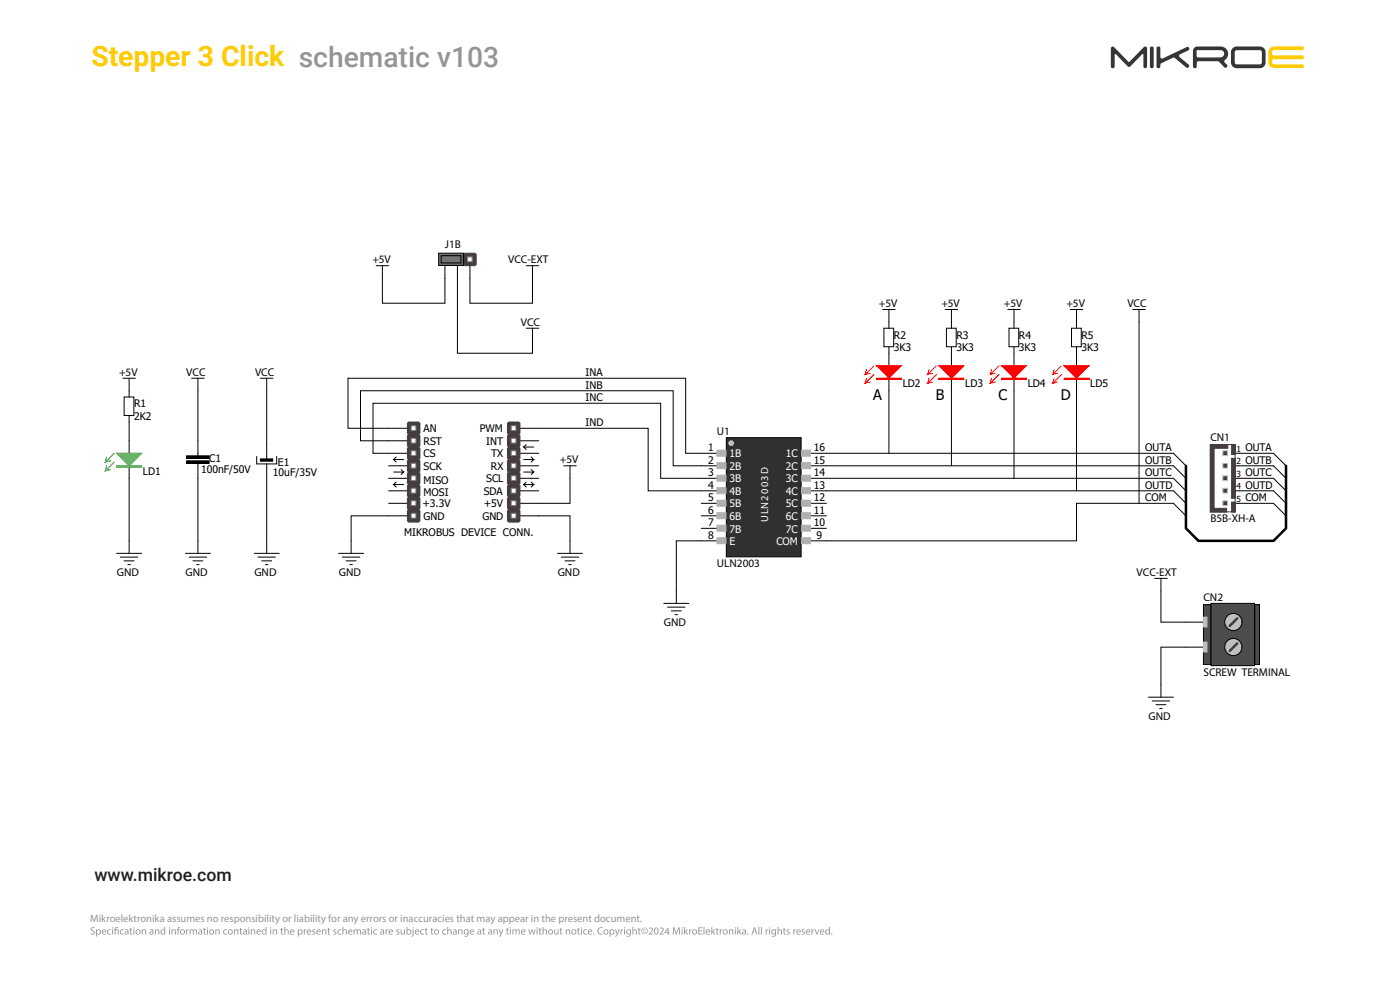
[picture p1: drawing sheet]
<svg xmlns="http://www.w3.org/2000/svg" width="420mm" height="297mm" viewBox="0 0 420 297" stroke-linecap="round" stroke-linejoin="round" font-family="sans-serif">
<!-- layer: Layer 1 -->
<path d="M381 14.4l1.3-.5h8.4a.54 .54 0 0 1 .5 .5 .54 .54 0 0 1-.5 .6h-8.6a.9 .9 0 0 0-.5 .8 .9 .9 0 0 0 .5 .8h8.6a.58 .58 0 0 1 .5 .6 .58 .58 0 0 1-.5 .6h-8.6a.8 .8 0 0 0-.5 .8 .8 .8 0 0 0 .7 .7h8.4a.55 .55 0 0 1 .5 .5 .55 .55 0 0 1-.5 .6h-8.4a1.74 1.74 0 0 1-1.8-1.8v-3.3z" fill-rule="evenodd" fill="#ffcb05"/>
<path d="M359 15.1l7.2-.1a1.09 1.09 0 0 1 1.1 1.1 1.09 1.09 0 0 1-1.1 1.1h-6.9l-.3-.5zM358.4 14.2l-.5 1.1v4.6a.58 .58 0 0 0 .6 .5 .58 .58 0 0 0 .5-.5l.1-1.2 .3-.3 6.3 .1a4 4 0 0 0 2.1 1.8l.4-.5-.4-.7a.72 .72 0 0 1-.5-.6 .72 .72 0 0 1 .5-.7 2.22 2.22 0 0 0 .5-2.5 2.22 2.22 0 0 0-2.1-1.4h-6.9zM347.1 14.1l-.1 5.8a.58 .58 0 0 0 .5 .5 .58 .58 0 0 0 .6-.5v-.7l.3-.2 3.7-1.7 3.8 2.9a.57 .57 0 0 0 .7-.1 .57 .57 0 0 0 0-.7l-2.7-2.3-.2-.4 .3-.4 2.5-1.2a.56 .56 0 0 0 .2-.7 .56 .56 0 0 0-.7-.3l-7.3 3.5-.6-.4v-3l-.5-.3zM345.1 14.1l-.1 5.8a.58 .58 0 0 0 .5 .5 .58 .58 0 0 0 .6-.5v-5.5l-.3-.4zM369.8 14.4l.9-.4 7.2-.1a1.74 1.74 0 0 1 1.8 1.8v3a1.74 1.74 0 0 1-1.8 1.7h-6.8a1.74 1.74 0 0 1-1.8-1.7v-3.4zM370.6 15.2l-.2 .5v3l.3 .5 7.2 .1 .6-.3 .1-3.3-.4-.6-7.1-.1zM333.4 14.1l-.1 .4v5.4a.58 .58 0 0 0 .5 .5 .58 .58 0 0 0 .6-.5v-3.5l.3-.2 3.6 3.7 .4 .2 4.2-3.9 .1 3.7a.55 .55 0 0 0 .6 .5 .55 .55 0 0 0 .5-.5v-5.4l-.3-.5-.6 .1-4.5 4.5-4.5-4.5-.4-.2z" fill-rule="evenodd" fill="#343537"/>
<path d="M249.3 279.9a.2 .2 0 0 1 .4 0 .2 .2 0 0 1-.4 0zM248 278.8l-.1 .2a.55 .55 0 0 0 0 .6 .55 .55 0 0 0 .6 .2l.2-.3a.52 .52 0 0 0-.1-.6 .52 .52 0 0 0-.6-.1zM247.7 278.7l.5-.2 .5 .2v-.9h.3v2.3h-.3v-.3a.74 .74 0 0 1-1.1 0 .74 .74 0 0 1 .1-1.1zM246.4 278.8l-.2 .4h.8l-.1-.4zM246.1 278.7a.67 .67 0 0 1 .9-.1 .67 .67 0 0 1 .3 .8h-1.1a.59 .59 0 0 0 1 .4v.2a.84 .84 0 0 1-1.1-.2 .84 .84 0 0 1 0-1.1zM244.4 278.5h.3l.4 1.3 .4-1.3h.3l-.6 1.6h-.2zM243.4 278.5h.3v.3l.5-.3v.3l-.5 .3v1h-.3zM242.2 278.8l-.2 .4h.8l-.1-.4zM241.9 278.7a.67 .67 0 0 1 .9-.1 .67 .67 0 0 1 .3 .8h-1.1a.59 .59 0 0 0 1 .4v.2a.84 .84 0 0 1-1.1-.2 .84 .84 0 0 1 0-1.1zM240.6 278.7l.5-.2 .3 .1-.6 .3a.69 .69 0 0 1 .4 1.1h-.7l.1-.2 .3 .1 .3-.2-.6-.6zM239.4 278.8l-.2 .4h.8l-.2-.4zM239.1 278.7a.67 .67 0 0 1 .8-.1 .67 .67 0 0 1 .3 .8h-1a.59 .59 0 0 0 .9 .4l.1 .2a.84 .84 0 0 1-1.1-.2 .84 .84 0 0 1 0-1.1zM238 278.5h.2l.1 .3 .5-.3v.3l-.5 .3v1h-.3zM236.1 278.7l.4-.2 .4 .1-.6 .3a.69 .69 0 0 1 .4 1.1h-.7v-.2l.4 .1 .3-.2-.6-.6zM235.1 278.2l.3-.1v.4h.4v.2h-.4v1l.3 .4h-.4l-.2-.3v-1.1h-.3zM233.3 277.8h.3v1a.55 .55 0 0 1 .9 0l.1 1.3h-.3v-1.1l-.4-.3-.3 .3v1.1h-.3zM231.9 278.8l-.2 .2a.57 .57 0 0 0 .4 .9l.4-.4a.51 .51 0 0 0 0-.6 .51 .51 0 0 0-.6-.1zM231.6 278.7l.5-.2 .5 .3v-.3h.2v1.3a.81 .81 0 0 1-.4 .9 .81 .81 0 0 1-.9-.1l.1-.2a.57 .57 0 0 0 .7 .1 .57 .57 0 0 0 .2-.7 .72 .72 0 0 1-1.1 0 .72 .72 0 0 1 .2-1.1zM230.8 278.5h.2v1.6h-.2zM230.8 278h.2v.2h-.2zM229.7 278.5h.2l.1 .3 .5-.3v.3l-.5 .3v1h-.3zM228.3 277.8h.3v2.3h-.3zM227.5 277.8h.3v2.3h-.3zM226.3 278.2l-.3 1h.7zM226.2 277.9h.3l.7 2.2h-.3l-.2-.7h-.7l-.3 .7h-.3zM224.2 279.9a.2 .2 0 0 1 .4 0 .2 .2 0 0 1-.4 0zM223 279.4l-.1 .2a.33 .33 0 0 0 .4 .3 .33 .33 0 0 0 .2-.3v-.3zM222.7 278.6l.5-.1 .5 .2 .1 1.4-.2-.2a.49 .49 0 0 1-.8 .1 .49 .49 0 0 1 .1-.8l.6-.1v-.2l-.3-.2-.4 .1zM221.2 277.8h.3v1.4l.6-.7h.3l-.6 .7 .7 .9h-.4l-.5-.8-.1 .8h-.3zM220.4 278.5h.3v1.6h-.3zM220.5 278h.2v.2h-.2zM218.7 278.5h.2v.3a.57 .57 0 0 1 .7-.3 .57 .57 0 0 1 .4 .7v.9h-.3v-1.1l-.5-.2-.2 .3v1h-.3zM217.1 279.3a.55 .55 0 0 0 1.1 0 .55 .55 0 0 0-1.1 0zM216.8 279.3a.78 .78 0 0 1 1.5 0 .78 .78 0 0 1-1.5 0zM215.9 278.5h.3v.3l.5-.3v.3l-.5 .3v1h-.3zM215 278.2l.2-.1v.4h.4v.2h-.4v1l.4 .4h-.4l-.2-.3v-1.1h-.3zM213.4 277.8h.3v1.4l.6-.7h.3l-.6 .7 .7 .9h-.4l-.5-.8-.1 .8h-.3zM212.2 278.8l-.2 .4h.8l-.2-.4zM211.9 278.7a.67 .67 0 0 1 .8-.1 .67 .67 0 0 1 .3 .8h-1a.59 .59 0 0 0 .9 .4l.1 .2a.84 .84 0 0 1-1.1-.2 .84 .84 0 0 1 0-1.1zM211.1 277.8h.2v2.3h-.2zM209.5 277.9h1.2v.3h-.9v.6h.8v.3h-.8v.7h.9v.3h-1.2zM207.9 279.3a.55 .55 0 0 0 1.1 0 .55 .55 0 0 0-1.1 0zM207.6 279.3a.78 .78 0 0 1 1.5 0 .78 .78 0 0 1-1.5 0zM206.7 278.5h.3v.3l.5-.3v.3l-.5 .3v1h-.3zM205.2 277.8h.3v1.4l.6-.7h.3l-.6 .7 .7 .9h-.3l-.6-.8-.1 .8h-.3zM204.5 278.5h.2v1.6h-.2zM204.5 278h.2v.2h-.2zM202 277.9h.3l.6 1.8 .6-1.8h.4l.1 2.2h-.3v-1.9l-.7 1.9h-.2l-.6-1.9-.1 1.9h-.3zM197.9 278.2a.74 .74 0 0 1 1.2 .1 .74 .74 0 0 1-.4 1.1l-.5 .4h1v.3h-1.3l.8-1a.49 .49 0 0 0 0-.8 .49 .49 0 0 0-.7 .1zM196.7 278.2a.9 .9 0 0 0-.3 .9 .9 .9 0 0 0 .7 .7 .92 .92 0 0 0-.4-1.6zM196.4 278.2a.63 .63 0 0 1 .7-.2 .63 .63 0 0 1 .4 .6 .93 .93 0 0 1 .1 1 .93 .93 0 0 1-1 .4l-.4-1zM194.6 278.2a.74 .74 0 0 1 1.2 .1 .74 .74 0 0 1-.4 1.1l-.4 .4h.9v.3h-1.3l.8-1a.49 .49 0 0 0 .1-.8 .49 .49 0 0 0-.8 .1zM193 278.6l.5-.2 .3 .2a.47 .47 0 0 0-.7 .1 .47 .47 0 0 0 0 .6 .47 .47 0 0 0 .7 .1 .55 .55 0 0 1-.8 0 .55 .55 0 0 1 0-.8zM192.6 279a.83 .83 0 0 0 1.6 0 .83 .83 0 0 0-1.6 0zM192.4 279a.97 .97 0 0 1 1.9 0 .97 .97 0 0 1-1.9 0zM191.5 278.2l.3-.1v.4h.4v.2h-.4v1l.4 .4h-.4l-.2-.3-.1-1.1h-.2zM189.7 277.8h.3v1a.55 .55 0 0 1 1 0v1.3h-.2l-.1-1.1-.3-.3-.4 .3v1.1h-.3zM188.3 278.8l-.1 .2a.57 .57 0 0 0 .4 .9l.4-.4a.51 .51 0 0 0-.1-.6 .51 .51 0 0 0-.6-.1zM188.1 278.7l.4-.2 .5 .3v-.3h.3v1.3a.81 .81 0 0 1-.4 .9 .81 .81 0 0 1-.9-.1v-.2a.57 .57 0 0 0 .7 .1 .57 .57 0 0 0 .3-.7 .72 .72 0 0 1-1.1 0 .72 .72 0 0 1 .2-1.1zM187.2 278.5h.3v1.6h-.3zM187.2 278h.3v.2h-.3zM186.2 278.5h.2v.3l.5-.3v.3l-.4 .3-.1 1h-.2zM184.5 278.5h.3l.4 1.3 .4-1.3h.3l-.7 1.7-.6 .6v-.3l.5-.5zM183.3 278.9l-.1 .2a.48 .48 0 0 0 .2 .7 .48 .48 0 0 0 .6-.2 .55 .55 0 0 0 0-.6 .55 .55 0 0 0-.6-.2zM182.9 278.5h.2v.3a.72 .72 0 0 1 1 0 .72 .72 0 0 1 .1 1 .72 .72 0 0 1-1 .1v.8h-.3zM181.3 279.3a.55 .55 0 0 0 1.1 0 .55 .55 0 0 0-1.1 0zM181 279.3a.78 .78 0 0 1 1.5 0 .78 .78 0 0 1-1.5 0zM179.7 278.1l.9-.2 .2 .1v.2a.88 .88 0 0 0-1.3 .8 .88 .88 0 0 0 1.3 .8v.2a1.12 1.12 0 0 1-1.5-.4 1.12 1.12 0 0 1 .4-1.5zM177.9 279.9a.2 .2 0 0 1 .4 0 .2 .2 0 0 1-.4 0zM176.8 278.8l-.2 .4h.8l-.1-.4zM176.5 278.7a.67 .67 0 0 1 .9-.1 .67 .67 0 0 1 .3 .8h-1.1a.59 .59 0 0 0 1 .4v.2a.84 .84 0 0 1-1.1-.2 .84 .84 0 0 1 0-1.1zM175.2 278.7l.6-.2 .3 .1v.2a.58 .58 0 0 0-.9 .5 .58 .58 0 0 0 .9 .5v.2a.81 .81 0 0 1-1-.2 .81 .81 0 0 1 .1-1.1zM174.3 278.5h.3v1.6h-.3zM174.3 278h.3v.2h-.3zM173.3 278.2l.3-.1v.4h.4v.2h-.4v1l.4 .4h-.4l-.3-.3v-1.1h-.2zM171.7 279.3a.55 .55 0 0 0 1.1 0 .55 .55 0 0 0-1.1 0zM171.3 279.3a.8 .8 0 0 1 1.6 0 .8 .8 0 0 1-1.6 0zM169.7 278.5h.3v.3a.57 .57 0 0 1 .7-.3 .57 .57 0 0 1 .4 .7v.9h-.3l-.1-1.1-.4-.2-.3 .3v1h-.3zM168.1 278.2l.3-.1v.4h.4v.2h-.4v1l.3 .4h-.4l-.2-.3v-1.1h-.3zM166.3 278.5h.2l.1 1.1 .3 .3 .4-.3v-1.1h.3v1.6h-.3v-.3l-.5 .3-.4-.1zM164.7 279.3a.55 .55 0 0 0 1.1 0 .55 .55 0 0 0-1.1 0zM164.4 279.3a.78 .78 0 0 1 1.5 0 .78 .78 0 0 1-1.5 0zM162.8 277.8h.2v1a.55 .55 0 0 1 1 0l.1 1.3h-.3v-1.1l-.4-.3-.3 .3-.1 1.1h-.2zM161.8 278.2l.3-.1v.4h.4v.2h-.4v1l.3 .4h-.4l-.2-.3v-1.1h-.3zM161 278.5h.3v1.6h-.3zM161 278h.2v.2h-.2zM158.5 278.5h.3l.3 1.3 .4-1.3h.2l.4 1.3 .3-1.3h.3l-.5 1.6h-.3l-.3-1.3-.4 1.3h-.3zM156.7 278.8l-.2 .4h.9l-.2-.4zM156.5 278.7a.67 .67 0 0 1 .8-.1 .67 .67 0 0 1 .3 .8h-1.1a.59 .59 0 0 0 1 .4v.2a.84 .84 0 0 1-1.1-.2 .84 .84 0 0 1 .1-1.1zM153.7 278.5h.3v.3a.52 .52 0 0 1 .4-.3 .52 .52 0 0 1 .5 .3l.3-.3 .5 .1 .2 1.5h-.3v-1.2l-.3-.2-.3 .3v1.1h-.3v-1.2l-.3-.2-.4 .3v1.1h-.3zM153 278.5h.3v1.6h-.3zM153 278h.2v.2h-.2zM152 278.2l.3-.1v.4h.4v.2h-.4v1l.4 .4h-.5l-.2-.3v-1.1h-.2zM149.6 278.5h.3l.4 1.3 .4-1.3h.3l-.7 1.7-.6 .6-.1-.3 .5-.5zM148 278.5h.3v.3a.57 .57 0 0 1 .7-.3 .57 .57 0 0 1 .4 .7v.9h-.3l-.1-1.1-.5-.2-.2 .3v1h-.3zM146.8 279.4l-.1 .2a.33 .33 0 0 0 .3 .3 .33 .33 0 0 0 .3-.3v-.3zM146.5 278.6l.5-.1 .5 .2 .1 1.4-.3-.2a.49 .49 0 0 1-.7 .1 .49 .49 0 0 1 0-.8l.7-.1v-.2l-.3-.2-.4 .1zM144.9 278.2l.2-.1v.4h.4v.2h-.4v1l.4 .4h-.4l-.2-.3v-1.1h-.3zM143.5 279.4l-.1 .2a.33 .33 0 0 0 .4 .3 .33 .33 0 0 0 .3-.3v-.3zM143.3 278.6l.5-.1 .4 .2 .2 1.4-.3-.2a.49 .49 0 0 1-.7 .1 .49 .49 0 0 1 0-.8l.7-.1v-.2l-.4-.2-.4 .1zM141.4 278.8l-.2 .4h.8l-.2-.4zM141.1 278.7a.67 .67 0 0 1 .8-.1 .67 .67 0 0 1 .3 .8h-1a.59 .59 0 0 0 .9 .4l.1 .2a.84 .84 0 0 1-1.1-.2 .84 .84 0 0 1 0-1.1zM139.6 278.8l-.1 .2a.57 .57 0 0 0 .4 .9l.4-.4a.51 .51 0 0 0-.1-.6 .51 .51 0 0 0-.6-.1zM139.3 278.7l.5-.2 .5 .3v-.3h.3l-.1 1.3a.81 .81 0 0 1-.3 .9 .81 .81 0 0 1-.9-.1v-.2a.57 .57 0 0 0 .7 .1 .57 .57 0 0 0 .3-.7 .72 .72 0 0 1-1.1 0 .72 .72 0 0 1 .1-1.1zM137.5 278.5h.2v.3a.57 .57 0 0 1 .7-.3 .57 .57 0 0 1 .4 .7v.9h-.3v-1.1l-.5-.2-.2 .3v1h-.3zM136.2 279.4l-.1 .2a.33 .33 0 0 0 .4 .3 .33 .33 0 0 0 .3-.3v-.3zM135.9 278.6l.5-.1 .5 .2 .1 1.4-.2-.2a.49 .49 0 0 1-.8 .1 .49 .49 0 0 1 .1-.8l.6-.1v-.2l-.3-.2-.4 .1zM134.2 277.8h.3v1a.55 .55 0 0 1 .9 0l.1 1.3h-.3v-1.1l-.3-.3-.4 .3v1.1h-.3zM132.9 278.7l.6-.2 .4 .1-.1 .2a.58 .58 0 0 0-.9 .5 .58 .58 0 0 0 .9 .5l.1 .2a.81 .81 0 0 1-1.1-.2 .81 .81 0 0 1 .1-1.1zM130.5 279.3a.55 .55 0 0 0 1.1 0 .55 .55 0 0 0-1.1 0zM130.2 279.3a.78 .78 0 0 1 1.5 0 .78 .78 0 0 1-1.5 0zM129.4 278.2l.2-.1v.4h.4v.2h-.4l.1 1 .3 .4h-.4l-.2-.3v-1.1h-.3zM127.6 278.2l.3-.1v.4h.4v.2h-.4v1l.4 .4h-.4l-.2-.3-.1-1.1h-.2zM126.2 278.7l.6-.2 .4 .1v.2a.58 .58 0 0 0-.9 .5 .58 .58 0 0 0 .9 .5v.2a.81 .81 0 0 1-1-.2 .81 .81 0 0 1 0-1.1zM124.9 278.8l-.2 .4h.8l-.1-.4zM124.6 278.7a.67 .67 0 0 1 .8-.1 .67 .67 0 0 1 .4 .8h-1.1a.59 .59 0 0 0 .9 .4l.1 .2a.84 .84 0 0 1-1.1-.2 .84 .84 0 0 1 0-1.1zM123.8 278h.3v.2h-.3zM123.8 278.5h.3v1.7l-.2 .4-.5 .1 .4-.6zM122.3 278.9l-.1 .2a.52 .52 0 0 0 .1 .6 .52 .52 0 0 0 .6 .1l.2-.2a.55 .55 0 0 0 0-.6 .55 .55 0 0 0-.6-.2zM122 277.8h.2v1a.71 .71 0 0 1 1 0 .71 .71 0 0 1 0 1 .71 .71 0 0 1-1 0v.3h-.3zM120.2 278.5h.3v1.1l.3 .3 .4-.3v-1.1h.3v1.6h-.2l-.1-.3-.5 .3-.3-.1zM118.9 278.7l.5-.2 .4 .1-.7 .3a.69 .69 0 0 1 .5 1.1h-.8l.1-.2 .4 .1 .3-.2-.7-.6zM117 278.8l-.2 .4h.9l-.2-.4zM116.8 278.7a.67 .67 0 0 1 .8-.1 .67 .67 0 0 1 .3 .8h-1.1a.59 .59 0 0 0 1 .4v.2a.84 .84 0 0 1-1.1-.2 .84 .84 0 0 1 .1-1.1zM115.7 278.5h.2v.3l.5-.3v.3l-.4 .3v1h-.3zM114.4 279.4l-.1 .2a.33 .33 0 0 0 .4 .3 .33 .33 0 0 0 .3-.3v-.3zM114.1 278.6l.5-.1 .5 .2 .1 1.4-.2-.2a.49 .49 0 0 1-.8 .1 .49 .49 0 0 1 .1-.8l.6-.1v-.2l-.3-.2-.4 .1zM112.2 278.7l.6-.2 .4 .1-.1 .2a.58 .58 0 0 0-.9 .5 .58 .58 0 0 0 .9 .5v.2a.81 .81 0 0 1-1-.2 .81 .81 0 0 1 .1-1.1zM111.3 278.5h.3v1.6h-.3zM111.3 278h.3v.2h-.3zM110.3 278.2l.3-.1v.4h.4v.2h-.4v1l.4 .4h-.4l-.3-.3v-1.1h-.2zM109 279.4l-.1 .2a.33 .33 0 0 0 .4 .3 .33 .33 0 0 0 .2-.3v-.3zM108.7 278.6l.5-.1 .5 .2 .1 1.4-.2-.2a.49 .49 0 0 1-.8 .1 .49 .49 0 0 1 .1-.8l.6-.1v-.2l-.3-.2-.4 .1zM106.1 278.5h.2v.3a.52 .52 0 0 1 .5-.3 .52 .52 0 0 1 .5 .3l.3-.3 .5 .1 .2 1.5h-.3v-1.2l-.3-.2-.4 .3v1.1h-.2l-.1-1.2-.3-.2-.3 .3v1.1h-.3zM104.9 278.8l-.2 .4h.8l-.2-.4zM104.6 278.7a.67 .67 0 0 1 .8-.1 .67 .67 0 0 1 .3 .8h-1a.59 .59 0 0 0 .9 .4l.1 .2a.84 .84 0 0 1-1.1-.2 .84 .84 0 0 1 0-1.1zM102.7 277.8h.3v1a.55 .55 0 0 1 1 0v1.3h-.2l-.1-1.1-.3-.3-.4 .3v1.1h-.3zM101.4 278.7l.6-.2 .4 .1v.2a.58 .58 0 0 0-.9 .5 .58 .58 0 0 0 .9 .5v.2a.81 .81 0 0 1-1-.2 .81 .81 0 0 1 0-1.1zM100.1 278.7l.4-.2 .4 .1-.6 .3a.69 .69 0 0 1 .4 1.1h-.8l.1-.2 .4 .1 .3-.2-.7-.6zM98.4 278.2l.3-.1v.4h.4v.2h-.4v1l.4 .4h-.5l-.2-.3v-1.1h-.2zM96.6 278.5h.2v.3a.57 .57 0 0 1 .7-.3 .57 .57 0 0 1 .4 .7v.9h-.3v-1.1l-.5-.2-.2 .3v1h-.3zM95.3 278.8l-.1 .4h.8l-.2-.4zM95.1 278.7a.67 .67 0 0 1 .8-.1 .67 .67 0 0 1 .3 .8h-1.1a.59 .59 0 0 0 1 .4v.2a.84 .84 0 0 1-1-.2 .84 .84 0 0 1 0-1.1zM93.7 278.7l.5-.2 .4 .1-.7 .3a.69 .69 0 0 1 .5 1.1h-.8l.1-.2 .4 .1 .3-.2-.7-.6zM92.5 278.8l-.2 .4h.8l-.1-.4zM92.2 278.7a.67 .67 0 0 1 .9-.1 .67 .67 0 0 1 .3 .8h-1.1a.59 .59 0 0 0 1 .4v.2a.84 .84 0 0 1-1.1-.2 .84 .84 0 0 1 0-1.1zM91.1 278.5h.3v.3l.5-.3v.3l-.5 .3v1h-.3zM89.7 278.9l-.1 .2a.48 .48 0 0 0 .2 .7 .48 .48 0 0 0 .7-.2 .55 .55 0 0 0-.1-.6 .55 .55 0 0 0-.5-.2zM89.3 278.5h.3v.3a.72 .72 0 0 1 1 0 .72 .72 0 0 1 0 1 .72 .72 0 0 1-1 .1v.8h-.3zM87.4 278.8l-.2 .4h.8l-.1-.4zM87.1 278.7a.67 .67 0 0 1 .9-.1 .67 .67 0 0 1 .3 .8h-1.1a.59 .59 0 0 0 1 .4v.2a.84 .84 0 0 1-1.1-.2 .84 .84 0 0 1 0-1.1zM85.3 277.8h.3v1a.55 .55 0 0 1 1 0v1.3h-.3v-1.1l-.3-.3-.4 .3v1.1h-.3zM84.3 278.2l.3-.1v.4h.4v.2h-.4v1l.4 .4h-.4l-.3-.3v-1.1h-.2zM81.8 278.5h.3v.3a.57 .57 0 0 1 .7-.3 .57 .57 0 0 1 .3 .7v.9h-.3v-1.1l-.5-.2-.2 .3v1h-.3zM81.1 278.5h.3v1.6h-.3zM81.1 278h.2v.2h-.2zM79 278.8l-.2 .2a.55 .55 0 0 0 0 .6 .55 .55 0 0 0 .6 .2l.3-.3a.52 .52 0 0 0-.1-.6 .52 .52 0 0 0-.6-.1zM78.7 278.7l.5-.2 .5 .2v-.9h.2l.1 2.3h-.3v-.3a.74 .74 0 0 1-1.1 0 .74 .74 0 0 1 .1-1.1zM77.4 278.8l-.2 .4h.8l-.1-.4zM77.1 278.7a.67 .67 0 0 1 .8-.1 .67 .67 0 0 1 .4 .8h-1.1a.59 .59 0 0 0 .9 .4l.1 .2a.84 .84 0 0 1-1.1-.2 .84 .84 0 0 1 0-1.1zM75.2 278.5h.3v.3a.57 .57 0 0 1 .7-.3 .57 .57 0 0 1 .4 .7v.9h-.3v-1.1l-.5-.2-.3 .3v1h-.2zM74.5 278.5h.3v1.6h-.3zM74.5 278h.3v.2h-.3zM73.2 279.4l-.1 .2a.33 .33 0 0 0 .4 .3 .33 .33 0 0 0 .3-.3v-.3zM73 278.6l.5-.1 .5 .2 .1 1.4-.3-.2a.49 .49 0 0 1-.7 .1 .49 .49 0 0 1 0-.8l.7-.1v-.2l-.4-.2-.4 .1zM72 278.2l.3-.1v.4h.4v.2h-.4v1l.4 .4h-.5l-.2-.3v-1.1h-.2zM70.2 278.5h.2v.3a.57 .57 0 0 1 .7-.3 .57 .57 0 0 1 .4 .7v.9h-.3v-1.1l-.5-.2-.2 .3v1h-.3zM68.6 279.3a.55 .55 0 0 0 1.1 0 .55 .55 0 0 0-1.1 0zM68.3 279.3a.78 .78 0 0 1 1.5 0 .78 .78 0 0 1-1.5 0zM67.2 278.7l.6-.2 .3 .1v.2a.58 .58 0 0 0-.9 .5 .58 .58 0 0 0 .9 .5v.2a.81 .81 0 0 1-1-.2 .81 .81 0 0 1 .1-1.1zM64.6 278.5h.2l.1 .3a.57 .57 0 0 1 .6-.3 .57 .57 0 0 1 .4 .7v.9h-.3v-1.1l-.5-.2-.2 .3v1h-.3zM63 279.3a.55 .55 0 0 0 1.1 0 .55 .55 0 0 0-1.1 0zM62.7 279.3a.8 .8 0 0 1 1.6 0 .8 .8 0 0 1-1.6 0zM62.1 278.5h.3v1.6h-.3zM62.1 278h.3v.2h-.3zM61.1 278.2l.3-.1v.4h.4v.2h-.4v1l.4 .4h-.4l-.2-.3-.1-1.1h-.2zM59.8 279.4l-.1 .2a.33 .33 0 0 0 .4 .3 .33 .33 0 0 0 .3-.3v-.3zM59.5 278.6l.5-.1 .5 .2 .2 1.4-.3-.2a.49 .49 0 0 1-.8 .1 .49 .49 0 0 1 .1-.8l.7-.1-.1-.2-.3-.2-.4 .1zM56.9 278.5h.2v.3a.52 .52 0 0 1 .5-.3 .52 .52 0 0 1 .5 .3l.3-.3 .5 .1 .2 1.5h-.3v-1.2l-.3-.2-.3 .3-.1 1.1h-.2l-.1-1.2-.3-.2-.3 .3v1.1h-.3zM55.8 278.5h.3v.3l.5-.3v.3l-.5 .3v1h-.2zM54.3 279.3a.55 .55 0 0 0 1.1 0 .55 .55 0 0 0-1.1 0zM53.9 279.3a.8 .8 0 0 1 1.6 0 .8 .8 0 0 1-1.6 0zM53.4 277.9l.6-.1-.4 .4-.1 .3h.4v.2h-.4v1.4h-.2v-1.4h-.3v-.2h.3zM51.4 278.5h.3v.3a.57 .57 0 0 1 .7-.3 .57 .57 0 0 1 .4 .7v.9h-.3v-1.1l-.5-.2-.3 .3v1h-.2zM50.7 278.5h.3v1.6h-.3zM50.7 278h.3v.2h-.3zM48.6 278.8l-.1 .2a.55 .55 0 0 0 0 .6 .55 .55 0 0 0 .6 .2l.2-.3a.52 .52 0 0 0-.1-.6 .52 .52 0 0 0-.6-.1zM48.3 278.7l.5-.2 .5 .2v-.9h.3v2.3h-.3v-.3a.74 .74 0 0 1-1.1 0 .74 .74 0 0 1 .1-1.1zM46.5 278.5h.2v.3a.57 .57 0 0 1 .7-.3 .57 .57 0 0 1 .4 .7v.9h-.3v-1.1l-.5-.2-.2 .3v1h-.3zM45.2 279.4l-.1 .2a.33 .33 0 0 0 .4 .3 .33 .33 0 0 0 .3-.3v-.3zM45 278.6l.5-.1 .4 .2 .2 1.4-.3-.2a.49 .49 0 0 1-.7 .1 .49 .49 0 0 1 0-.8l.7-.1-.1-.2-.3-.2-.4 .1zM42.5 278.5h.3v.3a.57 .57 0 0 1 .7-.3 .57 .57 0 0 1 .3 .7v.9h-.2l-.1-1.1-.5-.2-.2 .3v1h-.3zM41 279.3a.54 .54 0 0 0 1 0 .54 .54 0 0 0-1 0zM40.6 279.3a.8 .8 0 0 1 1.6 0 .8 .8 0 0 1-1.6 0zM40 278.5h.3v1.6h-.3zM40.1 278h.2v.2h-.2zM39.1 278.2l.2-.1v.4h.4v.2h-.4v1l.4 .4h-.4l-.2-.3v-1.1h-.3zM37.7 279.4l-.1 .2a.33 .33 0 0 0 .4 .3 .33 .33 0 0 0 .3-.3v-.3zM37.5 278.6l.5-.1 .4 .2 .2 1.4-.3-.2a.49 .49 0 0 1-.7 .1 .49 .49 0 0 1 0-.8l.7-.1v-.2l-.4-.2-.4 .1zM36.2 278.7l.6-.2 .4 .1-.1 .2a.58 .58 0 0 0-.9 .5 .58 .58 0 0 0 .9 .5v.2a.81 .81 0 0 1-1-.2 .81 .81 0 0 1 .1-1.1zM34.6 278l.9-.1-.1 .2h-.6l-.1 .4h.9v1.6h-.3v-1.4h-.6v1.4h-.3v-1.4h-.2v-.2h.2zM33.6 278.5h.3v1.6h-.3zM33.7 278h.2v.2h-.2zM32.3 278.7l.6-.2 .4 .1v.2a.58 .58 0 0 0-.9 .5 .58 .58 0 0 0 .9 .5v.2a.81 .81 0 0 1-1-.2 .81 .81 0 0 1 0-1.1zM31 278.8l-.2 .4h.8l-.1-.4zM30.7 278.7a.67 .67 0 0 1 .8-.1 .67 .67 0 0 1 .4 .8h-1.1a.59 .59 0 0 0 .9 .4l.1 .2a.84 .84 0 0 1-1.1-.2 .84 .84 0 0 1 0-1.1zM29.2 278.9l-.1 .2a.48 .48 0 0 0 .2 .7 .48 .48 0 0 0 .6-.2 .55 .55 0 0 0 0-.6 .55 .55 0 0 0-.5-.2zM28.8 278.5h.3v.3a.72 .72 0 0 1 1 0 .72 .72 0 0 1 0 1 .72 .72 0 0 1-1 .1v.8h-.3zM27.4 278.1l1-.1-.1 .2-.8 .1 .2 .4a.74 .74 0 0 1 .7 1.1 .74 .74 0 0 1-1.2 .2v-.3a.46 .46 0 0 0 .8 .1 .46 .46 0 0 0-.2-.7 .6 .6 0 0 1-.5-.4 .6 .6 0 0 1 .1-.6z" fill="#939598"/>
<g fill="none" stroke="#000" stroke-width=".3">
<path d="M116.6 128.4h5.6M116.6 132.1h5.6M116.6 135.9h5.6M116.6 139.6h5.6M156 128.4h5.6M156 132.1h5.6M156 135.9h5.6M156 139.6h5.6M116.6 143.3h5.6M116.6 147.1h5.6M116.6 150.8h5.6M116.6 154.6h5.6"/>
<path d="M156 143.3h5.6M156 147.1h5.6M156 150.8h5.6M156 154.6h5.6"/>
</g>
<path d="M122.2 126.9l.4-.4h3l.4 .4v3l-.4 .3h-3l-.4-.3z" fill-rule="evenodd" fill="#443c3e"/>
<path d="M122.2 126.9l.4-.4h3l.4 .4v3l-.4 .3h-3l-.4-.3z" fill="none" stroke="#443c3e" stroke-width=".3"/>
<path d="M122.2 130.6l.4-.4h3l.4 .4v3l-.4 .4h-3l-.4-.4z" fill-rule="evenodd" fill="#443c3e"/>
<path d="M122.2 130.6l.4-.4h3l.4 .4v3l-.4 .4h-3l-.4-.4z" fill="none" stroke="#443c3e" stroke-width=".3"/>
<g fill="#fff" stroke="#808080" stroke-width=".3">
<path d="M123.3 127.6h1.5v1.4h-1.5z"/>
<path d="M123.3 131.4h1.5v1.4h-1.5z"/>
</g>
<path d="M122.2 134.4l.4-.4h3l.4 .4v3l-.4 .3h-3l-.4-.3z" fill-rule="evenodd" fill="#443c3e"/>
<path d="M122.2 134.4l.4-.4h3l.4 .4v3l-.4 .3h-3l-.4-.3z" fill="none" stroke="#443c3e" stroke-width=".3"/>
<path d="M122.2 138.1l.4-.4h3l.4 .4v3l-.4 .4h-3l-.4-.4z" fill-rule="evenodd" fill="#443c3e"/>
<path d="M122.2 138.1l.4-.4h3l.4 .4v3l-.4 .4h-3l-.4-.4z" fill="none" stroke="#443c3e" stroke-width=".3"/>
<g fill="#fff" stroke="#808080" stroke-width=".3">
<path d="M123.3 135.1h1.5v1.4h-1.5z"/>
<path d="M123.3 138.9h1.5v1.4h-1.5z"/>
</g>
<path d="M122.2 141.8l.4-.3h3l.4 .3v3l-.4 .4h-3l-.4-.4z" fill-rule="evenodd" fill="#443c3e"/>
<path d="M122.2 141.8l.4-.3h3l.4 .3v3l-.4 .4h-3l-.4-.4z" fill="none" stroke="#443c3e" stroke-width=".3"/>
<path d="M122.2 145.6l.4-.4h3l.4 .4v3l-.4 .4h-3l-.4-.4z" fill-rule="evenodd" fill="#443c3e"/>
<path d="M122.2 145.6l.4-.4h3l.4 .4v3l-.4 .4h-3l-.4-.4z" fill="none" stroke="#443c3e" stroke-width=".3"/>
<g fill="#fff" stroke="#808080" stroke-width=".3">
<path d="M123.3 142.6h1.5v1.4h-1.5z"/>
<path d="M123.3 146.3h1.5v1.5h-1.5z"/>
</g>
<path d="M122.2 149.3l.4-.3h3l.4 .3v3l-.4 .4h-3l-.4-.4z" fill-rule="evenodd" fill="#443c3e"/>
<path d="M122.2 149.3l.4-.3h3l.4 .3v3l-.4 .4h-3l-.4-.4z" fill="none" stroke="#443c3e" stroke-width=".3"/>
<path d="M122.2 153.1l.4-.4h3l.4 .4v3l-.4 .4h-3l-.4-.4z" fill-rule="evenodd" fill="#443c3e"/>
<path d="M122.2 153.1l.4-.4h3l.4 .4v3l-.4 .4h-3l-.4-.4z" fill="none" stroke="#443c3e" stroke-width=".3"/>
<g fill="#fff" stroke="#808080" stroke-width=".3">
<path d="M123.3 150.1h1.5v1.4h-1.5z"/>
<path d="M123.3 153.8h1.5v1.5h-1.5z"/>
</g>
<path d="M152.2 126.9l.4-.4h3l.4 .4v3l-.4 .3h-3l-.4-.3z" fill-rule="evenodd" fill="#443c3e"/>
<path d="M152.2 126.9l.4-.4h3l.4 .4v3l-.4 .3h-3l-.4-.3z" fill="none" stroke="#443c3e" stroke-width=".3"/>
<path d="M152.6 130.2h3l.4 .4v3l-.4 .4h-3l-.4-.4v-3z" fill-rule="evenodd" fill="#443c3e"/>
<path d="M152.2 130.6l.4-.4h3l.4 .4v3l-.4 .4h-3l-.4-.4z" fill="none" stroke="#443c3e" stroke-width=".3"/>
<g fill="#fff" stroke="#808080" stroke-width=".3">
<path d="M153.4 127.6h1.4v1.4h-1.4z"/>
<path d="M153.4 131.4h1.4v1.4h-1.4z"/>
</g>
<path d="M152.6 134h3l.4 .4v3l-.4 .3h-3l-.4-.3v-3z" fill-rule="evenodd" fill="#443c3e"/>
<path d="M152.2 134.4l.4-.4h3l.4 .4v3l-.4 .3h-3l-.4-.3z" fill="none" stroke="#443c3e" stroke-width=".3"/>
<path d="M152.2 138.1l.4-.4h3l.4 .4v3l-.4 .4h-3l-.4-.4z" fill-rule="evenodd" fill="#443c3e"/>
<path d="M152.2 138.1l.4-.4h3l.4 .4v3l-.4 .4h-3l-.4-.4z" fill="none" stroke="#443c3e" stroke-width=".3"/>
<g fill="#fff" stroke="#808080" stroke-width=".3">
<path d="M153.4 135.1h1.4v1.4h-1.4z"/>
<path d="M153.4 138.9h1.4v1.4h-1.4z"/>
</g>
<path d="M152.6 141.5h3l.4 .3v3l-.4 .4h-3l-.4-.4v-3z" fill-rule="evenodd" fill="#443c3e"/>
<path d="M152.2 141.8l.4-.3h3l.4 .3v3l-.4 .4h-3l-.4-.4z" fill="none" stroke="#443c3e" stroke-width=".3"/>
<path d="M152.2 145.6l.4-.4h3l.4 .4v3l-.4 .4h-3l-.4-.4z" fill-rule="evenodd" fill="#443c3e"/>
<path d="M152.2 145.6l.4-.4h3l.4 .4v3l-.4 .4h-3l-.4-.4z" fill="none" stroke="#443c3e" stroke-width=".3"/>
<g fill="#fff" stroke="#808080" stroke-width=".3">
<path d="M153.4 142.6h1.4v1.4h-1.4z"/>
<path d="M153.4 146.3h1.4v1.5h-1.4z"/>
</g>
<path d="M152.6 149h3l.4 .3v3l-.4 .4h-3l-.4-.4v-3z" fill-rule="evenodd" fill="#443c3e"/>
<path d="M152.6 149h3l.4 .3v3l-.4 .4h-3l-.4-.4v-3z" fill="none" stroke="#443c3e" stroke-width=".3"/>
<path d="M152.2 153.1l.4-.4h3l.4 .4v3l-.4 .4h-3l-.4-.4z" fill-rule="evenodd" fill="#443c3e"/>
<path d="M152.2 153.1l.4-.4h3l.4 .4v3l-.4 .4h-3l-.4-.4z" fill="none" stroke="#443c3e" stroke-width=".3"/>
<g fill="#fff" stroke="#808080" stroke-width=".3">
<path d="M153.4 150.1h1.4v1.4h-1.4z"/>
<path d="M153.4 153.8h1.4v1.5h-1.4z"/>
</g>
<g fill="none" stroke="#000" stroke-width=".3">
<path d="M37.2 119h3v5.5h-3zM38.7 117.1v1.9M38.7 124.6v1.9M38.7 132.1v3.8M38.7 139.6v3.7M118.8 137l-.7 .7M121.1 137.7h-3l.7 .8M157.1 137.7h3l-.7 .8M157.9 133.2l-.8 .8M159.4 137l.7 .7M160.1 134h-3l.8 .7M118.1 141.5h3l-.8 .7"/>
<path d="M118.8 144.5l-.7 .7M120.3 140.7l.8 .8M121.1 145.2h-3l.7 .8M157.1 141.5h3l-.7 .7M157.1 145.2h3l-.7 .8M157.1 145.2l.8 .8M157.9 144.5l-.8 .7M159.4 140.7l.7 .8M159.4 144.5l.7 .7"/>
</g>
<path d="M35 139.8h7.5" fill="none" stroke="#00bf00" stroke-width=".37"/>
<path d="M35 139.6h7.5v.4h-7.5z" fill="none" stroke="#00bf00" stroke-width=".3"/>
<path d="M35 135.9h7.5l-3.8 3.7z" fill="#00bf00"/>
<path d="M32 139.6l-.4 1.5M32 137l-.4 1.5M34.2 138.5l-2.6 2.6 1.5-.4M34.2 135.9l-2.6 2.6 1.5-.4M35 135.9h7.5l-3.8 3.7z" fill="none" stroke="#00bf00" stroke-width=".3"/>
<g fill="none" stroke="#000" stroke-width=".3">
<path d="M38.7 126.5v5.6M369.9 139.6h1.8M369.9 135.9h1.8M116.6 154.6h-11.3v11.2M161.6 154.6h9.4v7.5M369.9 143.3h1.8M369.9 150.8h1.8M369.9 147.1h1.8M35 165.8h7.5M36.1 167h5.3M37.2 168.1h3M38.4 169.2h.7"/>
<path d="M38.7 162.1v3.7M101.6 165.8h7.5M102.7 167h5.3M103.8 168.1h3M105 169.2h.7"/>
</g>
<g fill="#443c3e" stroke="#c0c0c0" stroke-width=".3">
<path d="M366.9 150.1h1.4v1.4h-1.4z"/>
<path d="M366.9 146.3h1.4v1.5h-1.4z"/>
<path d="M366.9 142.6h1.4v1.4h-1.4z"/>
<path d="M366.9 138.9h1.4v1.4h-1.4z"/>
<path d="M366.9 135.1h1.4v1.4h-1.4z"/>
</g>
<path d="M363.1 133.2h7.4v20.2h-7.4z" fill="none" stroke="#443c3e" stroke-width=".3"/>
<path d="M363.1 133.2h5.3v1.2h-4.2v17.9h3.8v1.2h-4.9z" fill-rule="evenodd" fill="#443c3e"/>
<path d="M363.1 133.2h5.3v1.2h-4.2v17.9h3.8v1.2h-4.9z" fill="none" stroke="#443c3e" stroke-width=".3"/>
<g fill="#443c3e" stroke="#443c3e" stroke-width=".3">
<path d="M369.5 150.5h1.1v3h-1.1z" fill-rule="evenodd"/>
<path d="M369.5 133.2h1.1v3h-1.1z" fill-rule="evenodd"/>
<path d="M369.5 137.4h1.1v11.9h-1.1z" fill-rule="evenodd"/>
</g>
<g fill="none" stroke="#000" stroke-width=".3">
<path d="M210.4 135.9h7.5M210.4 139.6h7.5M240.4 135.9h7.5M240.4 139.6h7.5M210.4 143.3h7.5M210.4 147.1h7.5M210.4 150.8h7.5M210.4 154.6h7.5M210.4 158.3h7.5M240.4 143.3h7.5M240.4 147.1h7.5M240.4 150.8h7.5"/>
<path d="M240.4 154.6h7.5M240.4 158.3h7.5M210.4 162.1h7.5M240.4 162.1h7.5"/>
</g>
<path d="M217.9 131.2h22.4v35.7h-22.4z" fill="#303030" stroke="#000" stroke-width=".3"/>
<g fill="#b0b0b0" stroke="#b0b0b0" stroke-width=".3">
<path d="M215.1 134.9h2.7v1.8h-2.7z"/>
<path d="M215.1 138.7h2.7v1.8h-2.7z"/>
<path d="M215.1 142.4h2.7v1.8h-2.7z"/>
<path d="M215.1 146.2h2.7v1.8h-2.7z"/>
<path d="M240.4 146.2h2.7v1.8h-2.7z"/>
<path d="M240.4 142.4h2.7v1.8h-2.7z"/>
<path d="M240.4 138.7h2.7v1.8h-2.7z"/>
<path d="M240.4 134.9h2.7v1.8h-2.7z"/>
<path d="M215.1 149.9h2.7v1.8h-2.7z"/>
<path d="M215.1 153.7h2.7v1.8h-2.7z"/>
<path d="M215.1 157.4h2.7v1.8h-2.7z"/>
<path d="M215.1 161.2h2.7v1.8h-2.7z"/>
<path d="M240.4 161.2h2.7v1.8h-2.7z"/>
<path d="M240.4 157.4h2.7v1.8h-2.7z"/>
<path d="M240.4 153.7h2.7v1.8h-2.7z"/>
<path d="M240.4 149.9h2.7v1.8h-2.7z"/>
</g>
<circle cx="219.4" cy="132.8" r=".71" fill="#c0c0c0" stroke="#c0c0c0" stroke-width=".3"/>
<path d="M266.7 105.9v3.7M266.7 113.4v3.7" fill="none" stroke="#000" stroke-width=".3"/>
<path d="M262.9 113.5h7.5" fill="none" stroke="#f00" stroke-width=".37"/>
<path d="M262.9 113.4h7.5v.3h-7.5z" fill="none" stroke="#f00" stroke-width=".3"/>
<path d="M262.9 109.6h7.5l-3.7 3.8z" fill="#f00"/>
<path d="M259.9 113.4l-.4 1.5M259.9 110.7l-.4 1.5M262.2 112.2l-2.7 2.7 1.5-.4M262.2 109.6l-2.7 2.6 1.5-.3M262.9 109.6h7.5l-3.7 3.8z" fill="none" stroke="#f00" stroke-width=".3"/>
<g fill="none" stroke="#000" stroke-width=".3">
<path d="M133.5 77.8v5.6M137.2 77v6.4M141 77.8v5.6M264.8 92.7h3.8M265.2 98.4h2.9v5.5h-2.9zM266.7 92.7v5.7M283.6 92.7h3.7M283.9 98.4h3v5.5h-3zM285.4 92.7v5.7M302.3 92.7h3.8M302.7 98.4h2.9v5.5h-2.9zM304.2 92.7v5.7"/>
<path d="M321.1 92.7h3.7M321.5 98.4h2.9v5.5h-2.9zM323 92.7v5.7M266.7 104v1.9M266.7 117.1v18.8M285.4 104v1.9M285.4 117.1v22.5M304.2 104v1.9M304.2 117.1v26.2M323 104v1.9M323 117.1v30M169.1 139.6h3.8"/>
<path d="M171 139.6v3.7M247.9 135.9h104.1M247.9 139.6h104.1M247.9 143.3h104.1M247.9 147.1h104.1M352 150.8h-29v11.3h-75.1M210.4 162.1h-7.5v15"/>
</g>
<path d="M139.1 76.3l.4-.4h3l.4 .4v3l-.4 .3h-3l-.4-.3z" fill-rule="evenodd" fill="#443c3e"/>
<path d="M139.1 76.3l.4-.4h3l.4 .4v3l-.4 .3h-3l-.4-.3z" fill="none" stroke="#443c3e" stroke-width=".3"/>
<path d="M140.2 77h1.5v1.4h-1.5z" fill="#fff" stroke="#808080" stroke-width=".3"/>
<g fill="#737373" stroke="#000" stroke-width=".3">
<path d="M131.6 75.9h7.4v3.7h-7.4z"/>
<path d="M132.4 76.6h5.9v2.2h-5.9z"/>
</g>
<path d="M112.8 79.6h3.8M114.7 79.6v11.3h18.8v-7.5M157.9 79.6h3.7M159.7 79.6v11.3h-18.7v-7.5M137.2 83.4v22.5h22.5v-7.5M157.9 98.4h3.7M171 143.3v7.5h-9.4M355.8 186.5h7.5M355.8 194h7.5" fill="none" stroke="#000" stroke-width=".3"/>
<g fill="#4d4d4d" stroke="#000" stroke-width=".3">
<path d="M376.4 181.2h1.4v17.9h-1.4z"/>
<path d="M361 181.2h2.2v17.9h-2.2z"/>
<path d="M363.3 180.8h13v18.7h-13z"/>
</g>
<g fill="#c0c0c0" stroke="#000" stroke-width=".3">
<circle cx="370" cy="186.4" r="2.59"/>
<circle cx="370" cy="193.9" r="2.59"/>
</g>
<path d="M371.2 192.8l-2.3 2.3M371.2 185.3l-2.3 2.3" fill="none" stroke="#443c3e" stroke-width=".76"/>
<g fill="#c0c0c0" stroke="#c0c0c0" stroke-width=".3">
<path d="M361 185h1.1v2.9h-1.1z"/>
<path d="M361 192.5h1.1v2.9h-1.1z"/>
</g>
<g fill="none" stroke="#000" stroke-width=".3">
<path d="M339.8 92.7h3.8M341.7 92.7v58.1M36.9 113.4h3.7M38.7 113.4v3.7M57.5 113.4h3.7M59.4 113.4v23.2M78.1 113.4h3.8M80 113.4v24.5M285.4 105.9v3.7M285.4 113.4v3.7M56 136.6h6.8v.8h-6.8zM56 138.1h6.8v.8h-6.8z"/>
<path d="M59.4 138.9v26.9M77 136.8v2.2h6v-2.2M80 139v26.8M116.6 128.4h-12.2v-15h101.3v22.5h4.7M116.6 132.1h-8.4v-15h93.8v22.5h8.4M116.6 135.9h-4.7v-15h86.3v22.4h12.2M161.6 128.4h32.8v18.7h16M352 135.9l3.8 3.7M352 139.6l3.8 3.7M371.7 135.9h10.3l3.8 3.7M371.7 139.6h10.3l3.8 3.7M38.7 143.3v18.8"/>
<path d="M352 143.3l3.8 3.8M352 147.1l3.8 3.7M352 150.8l3.8 3.8M371.7 143.3h10.3l3.8 3.8M371.7 147.1h10.3l3.8 3.7M371.7 150.8h10.3l3.8 3.8M55.6 165.8h7.5M56.7 167h5.3M57.9 168.1h3M59 169.2h.7M76.3 165.8h7.5M77.4 167h5.2"/>
<path d="M78.5 168.1h3M79.6 169.2h.8M167.2 165.8h7.5M168.4 167h5.2M169.5 168.1h3M170.6 169.2h.8M171 162.1v3.7M202.9 177.1v3.7M346.4 173.3h3.8M348.3 173.3v13.2h7.5M199.1 180.8h7.5M200.3 182h5.2"/>
<path d="M201.4 183.1h3M202.5 184.2h.8M355.8 194h-7.5v14.9M344.5 208.9h7.5M345.7 210.1h5.2M346.8 211.2h3M347.9 212.3h.8"/>
</g>
<g fill="#000">
<path d="M56 136.6h6.8v.8h-6.8z" fill-rule="evenodd"/>
<path d="M56 138.1h6.8v.8h-6.8z" fill-rule="evenodd"/>
</g>
<path d="M78.1 137.5h3.7v.7h-3.7z" fill="#000" stroke="#000" stroke-width=".3"/>
<path d="M355.8 139.6v18.7l3.7 3.8h22.5l3.8-3.8v-18.7" fill="none" stroke="#000" stroke-width=".76"/>
<path d="M281.7 113.5h7.5" fill="none" stroke="#f00" stroke-width=".37"/>
<path d="M281.7 113.4h7.5v.3h-7.5z" fill="none" stroke="#f00" stroke-width=".3"/>
<path d="M281.7 109.6h7.5l-3.8 3.8z" fill="#f00"/>
<path d="M278.7 113.4l-.4 1.5M278.7 110.7l-.4 1.5M280.9 112.2l-2.6 2.7 1.5-.4M280.9 109.6l-2.6 2.6 1.5-.3M281.7 109.6h7.5l-3.8 3.8zM300.4 113.4h7.5v.3h-7.5z" fill="none" stroke="#f00" stroke-width=".3"/>
<path d="M304.2 105.9v3.7M304.2 113.4v3.7" fill="none" stroke="#000" stroke-width=".3"/>
<path d="M300.4 113.5h7.5" fill="none" stroke="#f00" stroke-width=".37"/>
<path d="M300.4 109.6h7.5l-3.7 3.8z" fill="#f00"/>
<path d="M297.4 113.4l-.3 1.5M297.4 110.7l-.3 1.5M299.7 112.2l-2.6 2.7 1.5-.4M299.7 109.6l-2.6 2.6 1.5-.3M300.4 109.6h7.5l-3.7 3.8zM319.2 113.4h7.5v.3h-7.5z" fill="none" stroke="#f00" stroke-width=".3"/>
<path d="M323 105.9v3.7M323 113.4v3.7" fill="none" stroke="#000" stroke-width=".3"/>
<path d="M319.2 113.5h7.5" fill="none" stroke="#f00" stroke-width=".37"/>
<path d="M319.2 109.6h7.5l-3.7 3.8z" fill="#f00"/>
<path d="M316.2 113.4l-.4 1.5M316.2 110.7l-.4 1.5M318.5 112.2l-2.7 2.7 1.5-.4M318.5 109.6l-2.7 2.6 1.5-.3M319.2 109.6h7.5l-3.7 3.8z" fill="none" stroke="#f00" stroke-width=".3"/>
<text font-size="8.5" fill="#ffcb05" x="27.4" y="19.9">Stepper 3 Click schematic v103</text>
<text font-size="5.3" fill="#231f20" x="28.4" y="264.2">www.mikroe.com</text>
<g font-size="4.4">
<text x="262" y="120">A</text>
<text x="280.7" y="120">B</text>
<text x="299.5" y="120">C</text>
<text x="318.3" y="120">D</text>
</g>
<g font-size="3.4">
<text x="133.5" y="74.2">J1B</text>
<text x="111.7" y="78.9">+5V</text>
<text x="152.4" y="78.9">VCC-EXT</text>
<text x="263.7" y="92">+5V</text>
<text x="282.4" y="92">+5V</text>
<text x="301.2" y="92">+5V</text>
<text x="320" y="92">+5V</text>
<text x="338.2" y="92">VCC</text>
<text x="156.2" y="97.6">VCC</text>
<text x="35.7" y="112.6">+5V</text>
<text x="55.9" y="112.6">VCC</text>
<text x="76.5" y="112.6">VCC</text>
<text x="215.1" y="130.4">U1</text>
<text x="363.1" y="132.1">CN1</text>
<text x="168" y="138.8">+5V</text>
<text x="363.1" y="156.5">B5B-XH-A</text>
<text x="35" y="172.6">GND</text>
<text x="55.7" y="172.6">GND</text>
<text x="76.3" y="172.6">GND</text>
<text x="101.6" y="172.6">GND</text>
<text x="167.3" y="172.6">GND</text>
<text x="215.1" y="170">ULN2003</text>
<text x="341" y="172.6">VCC-EXT</text>
<text x="361" y="180.1">CN2</text>
<text x="199.2" y="187.6">GND</text>
<text x="361" y="202.6">SCREW TERMINAL</text>
<text x="344.6" y="215.7">GND</text>
</g>
<g font-size="3.2" fill="#939598">
<text x="27" y="276.3">Mikroelektronika assumes no responsibility or liability for any errors or inaccuracies that may appear in the present document.</text>
<text x="199.3" y="280.1">4</text>
</g>
<g font-size="3.1">
<text x="268.2" y="101.5">R2</text>
<text x="286.9" y="101.5">R3</text>
<text x="305.7" y="101.5">R4</text>
<text x="324.5" y="101.5">R5</text>
<text x="268.2" y="105.2">3K3</text>
<text x="286.9" y="105.2">3K3</text>
<text x="305.7" y="105.2">3K3</text>
<text x="324.5" y="105.2">3K3</text>
<text x="175.7" y="112.7">INA</text>
<text x="175.7" y="116.5">INB</text>
<text x="270.8" y="116.1">LD2</text>
<text x="289.6" y="116.1">LD3</text>
<text x="308.3" y="116.1">LD4</text>
<text x="327.1" y="116.1">LD5</text>
<text x="40.2" y="122.1">R1</text>
<text x="40.2" y="125.9">2K2</text>
<text x="175.7" y="120.2">INC</text>
<text x="127.1" y="129.6">AN</text>
<text x="144" y="129.6">PWM</text>
<text x="175.7" y="127.7">IND</text>
<text x="127.1" y="133.4">RST</text>
<text x="127.1" y="137.1">CS</text>
<text x="145.9" y="133.4">INT</text>
<text x="147.4" y="137.1">TX</text>
<text x="212.5" y="135.2">1</text>
<text x="244.2" y="135.2">16</text>
<text x="343.6" y="135.2">OUTA</text>
<text x="373.6" y="135.2">OUTA</text>
<text x="42.9" y="142.3">LD1</text>
<text x="60.3" y="141.8">100nF/50V</text>
<text x="62.8" y="138.6">C1</text>
<text x="81.9" y="142.7">10uF/35V</text>
<text x="83.4" y="139.5">E1</text>
<text x="127.1" y="140.8">SCK</text>
<text x="147.3" y="140.8">RX</text>
<text x="212.5" y="142.7">3</text>
<text x="212.5" y="139">2</text>
<text x="244.2" y="139">15</text>
<text x="244.2" y="142.7">14</text>
<text x="343.6" y="139">OUTB</text>
<text x="343.6" y="142.7">OUTC</text>
<text x="373.6" y="139">OUTB</text>
<text x="373.6" y="142.7">OUTC</text>
<text x="127.1" y="148.7">MOSI</text>
<text x="127.1" y="145">MISO</text>
<text x="145.1" y="148.3">SDA</text>
<text x="145.9" y="144.6">SCL</text>
<text x="212.5" y="146.5">4</text>
<text x="244.2" y="146.5">13</text>
<text x="343.6" y="146.5">OUTD</text>
<text x="373.6" y="146.5">OUTD</text>
<text x="126.7" y="152.1">+3.3V</text>
<text x="127.1" y="155.8">GND</text>
<text x="144.7" y="155.8">GND</text>
<text x="145.1" y="152.1">+5V</text>
<text x="212.5" y="154">6</text>
<text x="212.5" y="150.2">5</text>
<text x="244.2" y="150.2">12</text>
<text x="244.2" y="154">11</text>
<text x="343.6" y="150.2">COM</text>
<text x="373.6" y="150.2">COM</text>
<text x="121.3" y="160.5">MIKROBUS DEVICE CONN.</text>
<text x="212.5" y="161.5">8</text>
<text x="212.5" y="157.7">7</text>
<text x="244.2" y="157.7">10</text>
<text x="244.9" y="161.5">9</text>
</g>
<g font-size="3.1" fill="#fff">
<text x="218.8" y="137.1">1B</text>
<text x="235.8" y="137.1">1C</text>
<text x="218.8" y="140.8">2B</text>
<text x="235.8" y="140.8">2C</text>
<text x="218.8" y="144.6">3B</text>
<text x="218.8" y="148.3">4B</text>
<text x="235.8" y="144.6">3C</text>
<text x="235.8" y="148.3">4C</text>
<text x="218.8" y="152.1">5B</text>
<text x="218.8" y="155.8">6B</text>
<text x="235.8" y="155.8">6C</text>
<text x="235.8" y="152.1">5C</text>
<text x="218.8" y="159.6">7B</text>
<text x="230.4" y="156.5" transform="rotate(-90 230.4 156.5)">ULN2003D</text>
<text x="235.8" y="159.6">7C</text>
<text x="218.8" y="163.3">E</text>
<text x="232.9" y="163.3">COM</text>
</g>
<g font-size="2.5">
<text x="371" y="135.4">1</text>
<text x="371" y="139.1">2</text>
<text x="371" y="142.8">3</text>
<text x="371" y="146.6">4</text>
<text x="371" y="150.3">5</text>
</g>
</svg>
